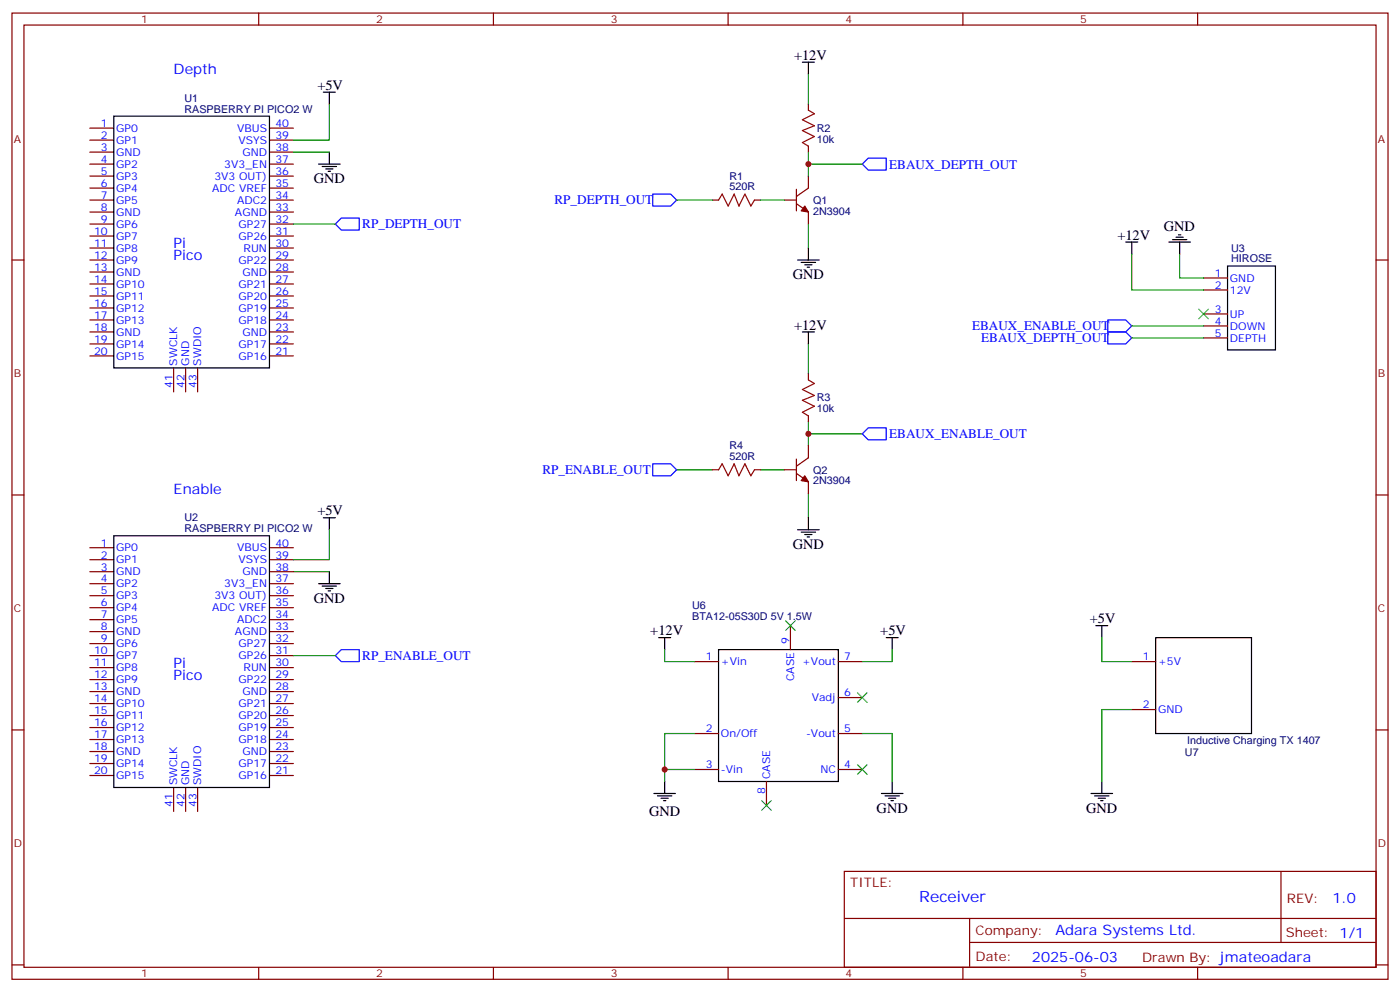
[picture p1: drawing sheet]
<svg xmlns="http://www.w3.org/2000/svg" width="412mm" height="292mm" viewBox="0 0 412 292" stroke-linecap="round" stroke-linejoin="round" font-family="sans-serif">
<g fill="none" stroke="#870000" stroke-width=".35">
<path d="M3.5 3.8h405.4v284.4h-405.4zM7.1 7.4h398.2v277.3h-398.2zM76.2 3.8v3.6M145.3 3.8v3.6M214.5 3.8v3.6M283.6 3.8v3.6M352.8 3.8v3.6M26.5 37.7h7M79.4 37.7h7M238.1 30.7v1.7M26.5 58.9h7M26.5 41.2h7"/>
<path d="M26.5 44.8h7M26.5 48.3h7M26.5 51.8h7M26.5 55.4h7M79.4 58.9h7M79.4 41.2h7M79.4 44.8h7M79.4 48.3h7M79.4 51.8h7M79.4 55.4h7M209.9 58.9h1.8M222.2 58.9h1.8"/>
<path d="M231.1 58.9h3.5M234.6 59.9l3.5 2.5v3.5M234.6 55.7v6.4M238.1 51.8v3.6l-3.5 2.4M238.1 43v1.8M3.5 76.5h3.6M26.5 76.5h7M26.5 62.4h7M26.5 65.9h7M26.5 69.5h7M26.5 73h7M79.4 76.5h7"/>
<path d="M79.4 62.4h7M79.4 65.9h7M79.4 69.5h7M79.4 73h7M405.3 76.5h3.6M26.5 80h7M26.5 83.6h7M26.5 87.1h7M26.5 90.6h7M26.5 94.2h7M26.5 97.7h7M79.4 80h7"/>
<path d="M79.4 83.6h7M79.4 87.1h7M79.4 90.6h7M79.4 94.2h7M79.4 97.7h7M354.5 81.8h7.1M354.5 85.3h7.1M354.5 92.4h7.1M354.5 95.9h7.1M354.5 99.4h7.1M26.5 101.2h7M26.5 104.7h7"/>
<path d="M51.2 108.3v7M54.7 108.3v7M58.2 108.3v7M79.4 101.2h7M79.4 104.7h7M238.1 110v1.8M209.9 138.3h1.8M222.2 138.3h1.8M231.1 138.3h3.5M234.6 135.1v6.3M234.6 139.3l3.5 2.5v3.5M238.1 122.4v1.7"/>
<path d="M238.1 131.2v3.5l-3.5 2.5M3.5 145.7h3.6M405.3 145.7h3.6M26.5 161.2h7M26.5 164.7h7M26.5 168.2h7M26.5 171.8h7M26.5 175.3h7M26.5 178.8h7M79.4 161.2h7M79.4 164.7h7M79.4 168.2h7"/>
<path d="M79.4 171.8h7M79.4 175.3h7M79.4 178.8h7M26.5 182.4h7M26.5 185.9h7M26.5 189.4h7M26.5 192.9h7M26.5 196.5h7M26.5 200h7M79.4 182.4h7M79.4 185.9h7M79.4 189.4h7"/>
<path d="M79.4 192.9h7M79.4 196.5h7M79.4 200h7M204.6 194.7h7.1M232.8 184.1v7.1M246.9 194.7h7.1M333.4 194.7h7M3.5 214.8h3.6M26.5 203.5h7M26.5 207h7M26.5 210.6h7M26.5 214.1h7"/>
<path d="M26.5 217.6h7M79.4 203.5h7M79.4 207h7M79.4 210.6h7M79.4 214.1h7M79.4 217.6h7M204.6 215.9h7.1M246.9 215.9h7.1M246.9 205.3h7.1M333.4 208.8h7M405.3 214.8h3.6M26.5 221.2h7"/>
<path d="M26.5 224.7h7M26.5 228.2h7M51.2 231.7v7.1M54.7 231.7v7.1M58.2 231.7v7.1M79.4 221.2h7M79.4 224.7h7M79.4 228.2h7M204.6 226.4h7.1M225.8 230v7M246.9 226.4h7.1M248.7 256.4h156.6v28.3h-156.6z"/>
<path d="M377.3 256.5v20.8M248.7 270.3h156.5M285.6 277.3h119.6M285.6 270.3v14.1M3.5 284h3.6M76.2 284.7v3.5M145.3 284.7v3.5M214.5 284.7v3.5M283.6 284.7v3.5M352.8 284.7v3.5M405.3 284h3.6"/>
</g>
<g fill="#870000" stroke="#870000" stroke-width=".35">
<path d="M237.1 60.6l1 1.8-2.1-.3z"/>
<path d="M237.1 140l1 1.8-2.1-.4z"/>
</g>
<g fill="none" stroke="#000" stroke-width=".35">
<path d="M236.4 18.3h3.5M238.1 18.3v3.5M33.5 34.2h45.9v74.1h-45.9zM95.2 27.1h3.6M97 27.1v3.6M93.8 48.3h6.4M94.9 49h4.2M96 49.7h2.1M96.7 50.4h.7M97 44.8v3.5M234.9 76.5h6.4M236 77.2h4.2"/>
<path d="M237.1 77.9h2.1M237.8 78.6h.7M238.1 73v3.5M331.6 71.2h3.5M333.4 71.2v3.6M344.3 71.2h6.4M345.4 70.5h4.2M346.4 69.8h2.1M347.1 69.1h.7M347.5 71.2v3.6M361.6 78.3h14.1v24.7h-14.1zM236.4 97.7h3.5"/>
<path d="M238.1 97.7v3.5M33.5 157.7h45.9v74h-45.9zM95.2 152.4h3.6M97 152.4v3.5M234.9 155.9h6.4M236 156.6h4.2M237.1 157.3h2.1M237.8 158h.7M238.1 152.4v3.5M93.8 171.8h6.4M94.9 172.5h4.2M96 173.2h2.1"/>
<path d="M96.7 173.9h.7M97 168.2v3.6M194 187.6h3.6M195.8 187.6v3.6M211.7 191.2h35.2v38.8h-35.2zM261.1 187.6h3.5M262.8 187.6v3.6M322.8 184.1h3.5M324.6 184.1v3.5M340.4 187.6h28.3v28.3h-28.3zM192.6 233.5h6.4M193.7 234.2h4.2"/>
<path d="M194.7 234.9h2.1M195.4 235.6h.7M195.8 230v3.5M259.6 233.5h6.4M260.7 234.2h4.2M261.8 234.9h2.1M262.5 235.6h.7M262.8 230v3.5M321.4 233.5h6.3M322.4 234.2h4.3M323.5 234.9h2.1M324.2 235.6h.7"/>
<path d="M324.6 230v3.5"/>
</g>
<g fill="none" stroke="#008700" stroke-width=".35">
<path d="M97 30.7v10.5h-10.6M238.1 21.8v8.9M86.4 44.8h10.6M199.3 58.9h10.6M224 58.9h7.1M238.1 44.8v7M238.1 48.3h15.9M86.4 65.9h12.4M238.1 65.9v7.1M333.4 74.8v10.5h21.1M347.5 74.8v7h7M333.4 95.9h21.1"/>
<path d="M333.4 99.4h21.1M238.1 101.2v8.8M199.3 138.3h10.6M224 138.3h7.1M238.1 124.1v7.1M238.1 127.7h15.9M97 155.9v8.8h-10.6M238.1 145.3v7.1M86.4 168.2h10.6M86.4 192.9h12.4M195.8 191.2v3.5h8.8M262.8 191.2v3.5h-8.8"/>
<path d="M324.6 187.6v7.1h8.8M204.6 215.9h-8.8v10.5M254 215.9h8.8v14.1M333.4 208.8h-8.8v21.2M204.6 226.4h-8.8v3.6"/>
</g>
<path d="M192.3 57.1h5.3l1.7 1.8-1.7 1.7h-5.3zM254 48.3l1.8-1.8h5.3v3.6h-5.3zM98.8 65.9l1.7-1.7h5.3v3.5h-5.3zM326.3 94.2h5.3l1.8 1.7-1.8 1.8h-5.3zM326.3 97.7h5.3l1.8 1.7-1.8 1.8h-5.3zM192.3 136.5h5.3l1.7 1.8-1.7 1.7h-5.3zM254 127.7l1.8-1.8h5.3v3.5h-5.3zM98.8 192.9l1.7-1.7h5.3v3.5h-5.3z" fill="none" stroke="#00f" stroke-width=".35"/>
<path d="M238.1 32.4l1.8 1.1-3.5 1.7 3.5 1.8-3.5 1.4 3.5 1.8-3.5 1.7 1.7 1.1M211.7 58.9l1-1.8 1.8 3.5 1.8-3.5 1.4 3.5 1.7-3.5 1.8 3.5 1-1.7M238.1 111.8l1.8 1.1-3.5 1.7 3.5 1.8-3.5 1.4 3.5 1.8-3.5 1.7 1.7 1.1M211.7 138.3l1-1.8 1.8 3.5 1.8-3.5 1.4 3.5 1.7-3.5 1.8 3.5 1-1.7" fill="none" stroke="#a10000" stroke-width=".35"/>
<path d="M353.1 91l2.9 2.8M356 91l-2.9 2.8M231.4 182.7l2.8 2.8M234.2 182.7l-2.8 2.8M252.6 203.9l2.8 2.8M255.4 203.9l-2.8 2.8M224.4 235.6l2.8 2.8M227.2 235.6l-2.8 2.8M252.6 225l2.8 2.9M255.4 225l-2.8 2.9" fill="none" stroke="#3c3" stroke-width=".35"/>
<g fill="#c00">
<circle cx="238.1" cy="48.3" r=".88"/>
<circle cx="238.1" cy="127.7" r=".88"/>
<circle cx="195.8" cy="226.4" r=".88"/>
</g>
<text font-size="4.6" fill="#00f" x="270.8" y="265.5">Receiver</text>
<g font-size="4.2">
<text x="233.9" y="17.6">+12V</text>
<text x="93.5" y="26.4">+5V</text>
<text x="92.4" y="53.9">GND</text>
<text x="329.1" y="70.5">+12V</text>
<text x="342.8" y="67.9">GND</text>
<text x="233.5" y="82.2">GND</text>
<text x="233.9" y="97">+12V</text>
<text x="93.5" y="151.7">+5V</text>
<text x="233.5" y="161.5">GND</text>
<text x="92.4" y="177.4">GND</text>
<text x="321" y="183.4">+5V</text>
<text x="191.6" y="186.9">+12V</text>
<text x="259.3" y="186.9">+5V</text>
<text x="258.2" y="239.1">GND</text>
<text x="320" y="239.1">GND</text>
<text x="191.2" y="240.3">GND</text>
</g>
<g font-size="4.2" fill="#00f">
<text x="51.2" y="21.8">Depth</text>
<text x="51.2" y="76.5">Pico</text>
<text x="51.2" y="73">Pi</text>
<text x="51.2" y="145.3">Enable</text>
<text x="51.2" y="196.5">Pi</text>
<text x="51.2" y="200">Pico</text>
<text x="392.5" y="265.7">1.0</text>
<text x="310.9" y="275.3">Adara Systems Ltd.</text>
<text x="304" y="283.1">2025-06-03</text>
</g>
<g font-size="3.9" fill="#00f">
<text x="261.9" y="49.6">EBAUX_DEPTH_OUT</text>
<text x="163.3" y="60">RP_DEPTH_OUT</text>
<text x="106.7" y="67.2">RP_DEPTH_OUT</text>
<text x="286.3" y="97.1">EBAUX_ENABLE_OUT</text>
<text x="289.1" y="100.6">EBAUX_DEPTH_OUT</text>
<text x="261.9" y="129">EBAUX_ENABLE_OUT</text>
<text x="159.8" y="139.4">RP_ENABLE_OUT</text>
<text x="106.7" y="194.2">RP_ENABLE_OUT</text>
</g>
<g font-size="3.9" fill="#800">
<text x="250.5" y="261">TITLE:</text>
<text x="379.1" y="265.7">REV:</text>
<text x="287.4" y="275.2">Company:</text>
<text x="378.7" y="275.8">Sheet: 1/1</text>
<text x="287.4" y="282.9">Date:</text>
<text x="336.4" y="283">Drawn By: jmateoadara</text>
</g>
<g font-size="3.2" fill="#800">
<text x="41.6" y="6.8">1</text>
<text x="110.8" y="6.8">2</text>
<text x="179.9" y="6.8">3</text>
<text x="249.1" y="6.8">4</text>
<text x="318.2" y="6.8">5</text>
<text x="4.1" y="41.9">A</text>
<text x="405.9" y="41.9">A</text>
<text x="4.1" y="111.1">B</text>
<text x="405.9" y="111.1">B</text>
<text x="4.1" y="180.2">C</text>
<text x="405.9" y="180.2">C</text>
<text x="4.1" y="249.4">D</text>
<text x="405.9" y="249.4">D</text>
<text x="41.6" y="287.7">1</text>
<text x="110.8" y="287.7">2</text>
<text x="179.9" y="287.7">3</text>
<text x="249.1" y="287.7">4</text>
<text x="318.2" y="287.7">5</text>
</g>
<g font-size="3.2" fill="#000080">
<text x="54.3" y="30">U1</text>
<text x="54.3" y="33.1">RASPBERRY PI PICO2 W</text>
<text x="240.6" y="41.9">10k</text>
<text x="240.6" y="38.8">R2</text>
<text x="214.9" y="52.9">R1</text>
<text x="214.9" y="56.1">520R</text>
<text x="239.5" y="60">Q1</text>
<text x="239.5" y="63.2">2N3904</text>
<text x="362.7" y="77.2">HIROSE</text>
<text x="362.7" y="74">U3</text>
<text x="240.6" y="118.1">R3</text>
<text x="240.6" y="121.3">10k</text>
<text x="214.9" y="135.4">520R</text>
<text x="214.9" y="132.3">R4</text>
<text x="239.5" y="142.6">2N3904</text>
<text x="239.5" y="139.4">Q2</text>
<text x="54.3" y="153.4">U2</text>
<text x="54.3" y="156.6">RASPBERRY PI PICO2 W</text>
<text x="203.9" y="179.3">U6</text>
<text x="203.9" y="182.4">BTA12-05S30D 5V 1.5W</text>
<text x="349.7" y="219">Inductive Charging TX 1407</text>
<text x="349.1" y="222.5">U7</text>
</g>
<g font-size="3.2" fill="#00f">
<text x="29.7" y="40.9">2</text>
<text x="29.7" y="37.4">1</text>
<text x="34.2" y="38.8">GP0</text>
<text x="69.8" y="38.8">VBUS</text>
<text x="81.1" y="37.4">40</text>
<text x="81.1" y="40.9">39</text>
<text x="29.7" y="47.9">4</text>
<text x="29.7" y="44.4">3</text>
<text x="34.2" y="45.8">GND</text>
<text x="34.2" y="42.3">GP1</text>
<text x="70.2" y="42.3">VSYS</text>
<text x="71.4" y="45.8">GND</text>
<text x="81.1" y="44.4">38</text>
<text x="81.1" y="47.9">37</text>
<text x="29.7" y="51.5">5</text>
<text x="34.2" y="52.9">GP3</text>
<text x="34.2" y="49.4">GP2</text>
<text x="63.1" y="52.9">3V3 OUT)</text>
<text x="66.1" y="49.4">3V3_EN</text>
<text x="81.1" y="51.5">36</text>
<text x="29.7" y="58.5">7</text>
<text x="29.7" y="55">6</text>
<text x="34.2" y="59.9">GP5</text>
<text x="34.2" y="56.4">GP4</text>
<text x="62.5" y="56.4">ADC VREF</text>
<text x="69.8" y="59.9">ADC2</text>
<text x="81.1" y="55">35</text>
<text x="81.1" y="58.5">34</text>
<text x="29.7" y="65.6">9</text>
<text x="29.7" y="62.1">8</text>
<text x="34.2" y="63.5">GND</text>
<text x="69.2" y="63.5">AGND</text>
<text x="81.1" y="62.1">33</text>
<text x="81.1" y="65.6">32</text>
<text x="27.7" y="69.1">10</text>
<text x="34.2" y="70.5">GP7</text>
<text x="34.2" y="67">GP6</text>
<text x="70.3" y="67">GP27</text>
<text x="70.3" y="70.5">GP26</text>
<text x="81.1" y="69.1">31</text>
<text x="27.7" y="76.2">12</text>
<text x="27.7" y="72.6">11</text>
<text x="34.2" y="77.6">GP9</text>
<text x="34.2" y="74">GP8</text>
<text x="70.3" y="77.6">GP22</text>
<text x="71.8" y="74">RUN</text>
<text x="81.1" y="72.6">30</text>
<text x="81.1" y="76.2">29</text>
<text x="27.7" y="83.2">14</text>
<text x="27.7" y="79.7">13</text>
<text x="34.2" y="81.1">GND</text>
<text x="71.4" y="81.1">GND</text>
<text x="81.1" y="79.7">28</text>
<text x="81.1" y="83.2">27</text>
<text x="357.8" y="81.5">1</text>
<text x="362.3" y="82.9">GND</text>
<text x="27.7" y="86.7">15</text>
<text x="34.2" y="88.2">GP11</text>
<text x="34.2" y="84.6">GP10</text>
<text x="70.3" y="84.6">GP21</text>
<text x="70.3" y="88.2">GP20</text>
<text x="81.1" y="86.7">26</text>
<text x="357.8" y="85">2</text>
<text x="362.3" y="86.4">12V</text>
<text x="27.7" y="93.8">17</text>
<text x="27.7" y="90.3">16</text>
<text x="34.2" y="95.2">GP13</text>
<text x="34.2" y="91.7">GP12</text>
<text x="70.3" y="91.7">GP19</text>
<text x="70.3" y="95.2">GP18</text>
<text x="81.1" y="90.3">25</text>
<text x="81.1" y="93.8">24</text>
<text x="357.8" y="92">3</text>
<text x="357.8" y="95.6">4</text>
<text x="362.3" y="93.5">UP</text>
<text x="27.7" y="100.9">19</text>
<text x="27.7" y="97.3">18</text>
<text x="34.2" y="98.7">GND</text>
<text x="71.4" y="98.7">GND</text>
<text x="81.1" y="97.3">23</text>
<text x="81.1" y="100.9">22</text>
<text x="357.8" y="99.1">5</text>
<text x="362.3" y="97">DOWN</text>
<text x="362.3" y="100.5">DEPTH</text>
<text x="27.7" y="104.4">20</text>
<text x="34.2" y="105.8">GP15</text>
<text x="34.2" y="102.3">GP14</text>
<text x="52.2" y="107.6" transform="rotate(-90 52.2 107.6)">SWCLK</text>
<text x="55.7" y="107.6" transform="rotate(-90 55.7 107.6)">GND</text>
<text x="59.3" y="107.6" transform="rotate(-90 59.3 107.6)">SWDIO</text>
<text x="70.3" y="102.3">GP17</text>
<text x="70.3" y="105.8">GP16</text>
<text x="81.1" y="104.4">21</text>
<text x="50.8" y="114.1" transform="rotate(-90 50.8 114.1)">41</text>
<text x="54.3" y="114.1" transform="rotate(-90 54.3 114.1)">42</text>
<text x="57.9" y="114.1" transform="rotate(-90 57.9 114.1)">43</text>
<text x="29.7" y="160.8">1</text>
<text x="81.1" y="160.8">40</text>
<text x="29.7" y="167.9">3</text>
<text x="29.7" y="164.4">2</text>
<text x="34.2" y="165.8">GP1</text>
<text x="34.2" y="162.2">GP0</text>
<text x="69.8" y="162.2">VBUS</text>
<text x="70.2" y="165.8">VSYS</text>
<text x="81.1" y="164.4">39</text>
<text x="81.1" y="167.9">38</text>
<text x="29.7" y="171.4">4</text>
<text x="34.2" y="172.8">GP2</text>
<text x="34.2" y="169.3">GND</text>
<text x="66.1" y="172.8">3V3_EN</text>
<text x="71.4" y="169.3">GND</text>
<text x="81.1" y="171.4">37</text>
<text x="29.7" y="178.5">6</text>
<text x="29.7" y="174.9">5</text>
<text x="34.2" y="179.9">GP4</text>
<text x="34.2" y="176.4">GP3</text>
<text x="62.5" y="179.9">ADC VREF</text>
<text x="63.1" y="176.4">3V3 OUT)</text>
<text x="81.1" y="174.9">36</text>
<text x="81.1" y="178.5">35</text>
<text x="29.7" y="185.5">8</text>
<text x="29.7" y="182">7</text>
<text x="34.2" y="183.4">GP5</text>
<text x="69.8" y="183.4">ADC2</text>
<text x="81.1" y="182">34</text>
<text x="81.1" y="185.5">33</text>
<text x="29.7" y="189.1">9</text>
<text x="34.2" y="190.5">GP6</text>
<text x="34.2" y="186.9">GND</text>
<text x="69.2" y="186.9">AGND</text>
<text x="70.3" y="190.5">GP27</text>
<text x="81.1" y="189.1">32</text>
<text x="232.5" y="189.4" transform="rotate(-90 232.5 189.4)">9</text>
<text x="27.7" y="196.1">11</text>
<text x="27.7" y="192.6">10</text>
<text x="34.2" y="197.5">GP8</text>
<text x="34.2" y="194">GP7</text>
<text x="70.3" y="194">GP26</text>
<text x="71.8" y="197.5">RUN</text>
<text x="81.1" y="192.6">31</text>
<text x="81.1" y="196.1">30</text>
<text x="207.9" y="194.3">1</text>
<text x="212.4" y="195.8">+Vin</text>
<text x="236.3" y="195.8">+Vout</text>
<text x="248.7" y="194.3">7</text>
<text x="336.6" y="194.3">1</text>
<text x="341.1" y="195.8">+5V</text>
<text x="27.7" y="203.2">13</text>
<text x="27.7" y="199.6">12</text>
<text x="34.2" y="201">GP9</text>
<text x="70.3" y="201">GP22</text>
<text x="81.1" y="199.6">29</text>
<text x="81.1" y="203.2">28</text>
<text x="233.9" y="200.4" transform="rotate(-90 233.9 200.4)">CASE</text>
<text x="27.7" y="206.7">14</text>
<text x="34.2" y="208.1">GP10</text>
<text x="34.2" y="204.6">GND</text>
<text x="70.3" y="208.1">GP21</text>
<text x="71.4" y="204.6">GND</text>
<text x="81.1" y="206.7">27</text>
<text x="239.1" y="206.3">Vadj</text>
<text x="248.7" y="204.9">6</text>
<text x="336.6" y="208.5">2</text>
<text x="341.1" y="209.9">GND</text>
<text x="27.7" y="213.7">16</text>
<text x="27.7" y="210.2">15</text>
<text x="34.2" y="215.2">GP12</text>
<text x="34.2" y="211.6">GP11</text>
<text x="70.3" y="211.6">GP20</text>
<text x="70.3" y="215.2">GP19</text>
<text x="81.1" y="210.2">26</text>
<text x="81.1" y="213.7">25</text>
<text x="207.9" y="215.5">2</text>
<text x="248.7" y="215.5">5</text>
<text x="27.7" y="220.8">18</text>
<text x="27.7" y="217.3">17</text>
<text x="34.2" y="218.7">GP13</text>
<text x="70.3" y="218.7">GP18</text>
<text x="81.1" y="217.3">24</text>
<text x="81.1" y="220.8">23</text>
<text x="212.4" y="216.9">On/Off</text>
<text x="237.4" y="216.9">-Vout</text>
<text x="27.7" y="227.9">20</text>
<text x="27.7" y="224.3">19</text>
<text x="34.2" y="225.7">GP14</text>
<text x="34.2" y="222.2">GND</text>
<text x="70.3" y="225.7">GP17</text>
<text x="71.4" y="222.2">GND</text>
<text x="81.1" y="224.3">22</text>
<text x="81.1" y="227.9">21</text>
<text x="207.9" y="226.1">3</text>
<text x="212.4" y="227.5">-Vin</text>
<text x="241.6" y="227.5">NC</text>
<text x="248.7" y="226.1">4</text>
<text x="34.2" y="229.3">GP15</text>
<text x="52.2" y="231" transform="rotate(-90 52.2 231)">SWCLK</text>
<text x="55.7" y="231" transform="rotate(-90 55.7 231)">GND</text>
<text x="59.3" y="231" transform="rotate(-90 59.3 231)">SWDIO</text>
<text x="70.3" y="229.3">GP16</text>
<text x="225.4" y="233.8" transform="rotate(-90 225.4 233.8)">8</text>
<text x="226.8" y="229.3" transform="rotate(-90 226.8 229.3)">CASE</text>
<text x="50.8" y="237.5" transform="rotate(-90 50.8 237.5)">41</text>
<text x="54.3" y="237.5" transform="rotate(-90 54.3 237.5)">42</text>
<text x="57.9" y="237.5" transform="rotate(-90 57.9 237.5)">43</text>
</g>
</svg>
